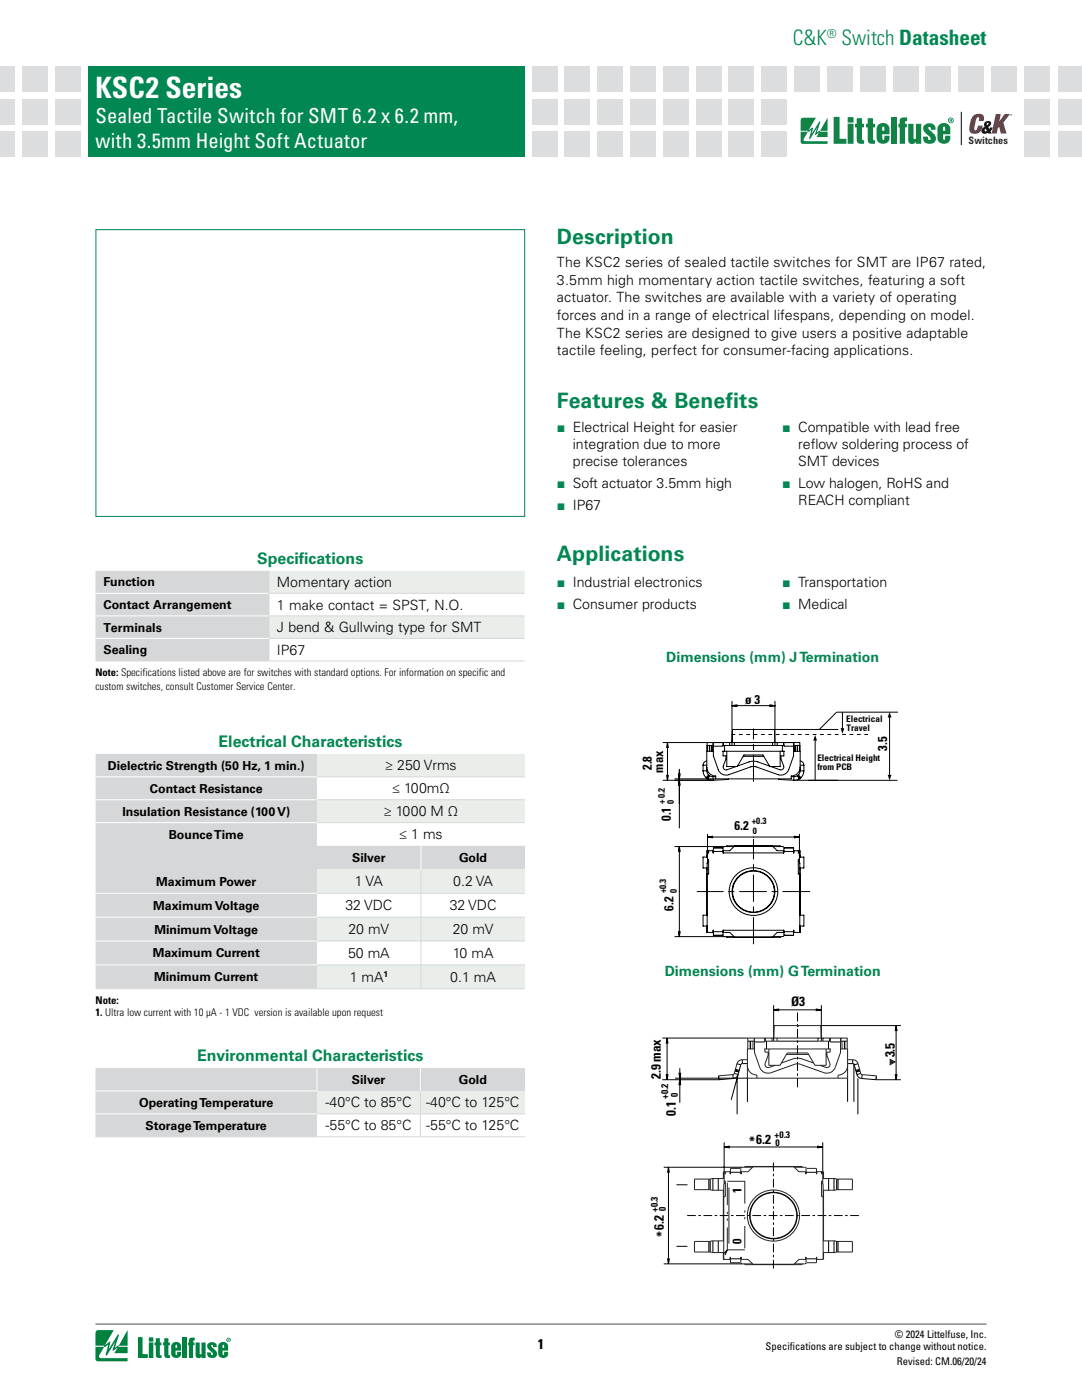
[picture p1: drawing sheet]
<svg xmlns="http://www.w3.org/2000/svg" width="216mm" height="279mm" viewBox="0 0 216 279" stroke-linecap="round" stroke-linejoin="round" font-family="sans-serif">
<path d="M19 264.2h177.8" fill="none" stroke="#4d4d4f" stroke-width=".2"/>
<g fill="#00823f">
<path d="M19.2 265.6l.4-.2 3.1 .1-1.7 2.9 .8-.6 .2 .1-.3 1.4 1.9-3 .1 .3-.8 2.4 .8-.5 1.8-3.1v3.2h-1.8l-.1 .2h1.9v1.3l-2.7-.1 .7-1-.9 .6-.1-.2 .5-1.6-1.7 2.7h-.1l-.1-.2 .5-1.9-.8 .4-1.1 1.9a1.05 1.05 0 0 0 1.3 .4h4.5v.6h-6l-.3-.2-.1-.3v-2.4h1.6l.1-.2h-1.7v-2.5z"/>
<path d="M27.5 266.9h.9v3.4h1.1v.7h-2z"/>
<path d="M31.1 267.1h.8v.8h.3v.6h-.3v1.7v.2l.3 .1v.5a.81 .81 0 0 1-1.1-.4v-2.1h-.3v-.6h.3z"/>
<path d="M32.8 267.1h.8v.8h.3v.6h-.3v1.7v.2l.3 .1v.5a.81 .81 0 0 1-1.1-.4v-2.1h-.3v-.6h.3z"/>
<path d="M36.4 266.9h.8v4.1h-.8z"/>
<path d="M37.9 267.1l1-.2v.6a.3 .3 0 0 0-.3 .1 .3 .3 0 0 0-.1 .3h.3v.6h-.3v2.5h-.8v-2.5h-.2v-.6h.2z"/>
<path d="M39 267.9h.8v2.2l.2 .2 .2-.1v-2.3h.8v3.1h-.8v-.4a.61 .61 0 0 1-.7 .5 .61 .61 0 0 1-.5-.6z"/>
<path d="M41.5 268.2a.98 .98 0 0 1 1.1-.3 .98 .98 0 0 1 .6 .9l-.7 .1v-.4l-.3-.1-.1 .3 .5 .4a1.06 1.06 0 0 1 .3 1.8 .97 .97 0 0 1-1.1 .1 .97 .97 0 0 1-.4-1.1h.6l.1 .4 .3 .1a.69 .69 0 0 0-.5-.8l-.4-.5a.78 .78 0 0 1 0-.9z"/>
<path d="M29.7 266.9h.9v.8h-.9zM29.7 267.9h.9v3.1h-.9z"/>
<path d="M45.3 267.4a.35 .35 0 0 0 .7 0 .35 .35 0 0 0-.7 0zM45.2 267.4a.45 .45 0 0 1 .9 0 .45 .45 0 0 1-.9 0zM45.5 267.2l.2 .2zM45.4 267.2h.4v.4l-.2-.2-.2 .2z"/>
<path d="M44.4 268.4v.6h.3v-.5zM43.9 268a1.01 1.01 0 0 1 1.6 .6v.9h-1.1l.1 .9h.2v-.6h.8a1.02 1.02 0 0 1-.7 1.2 1.02 1.02 0 0 1-1.3-.8v-1.6z"/>
<path d="M35.1 268.4l-.1 .6h.3v-.5zM34.5 268a1.01 1.01 0 0 1 1.6 .6v.9h-1.1l.1 .9h.2v-.6h.8a1.02 1.02 0 0 1-.7 1.2 1.02 1.02 0 0 1-1.2-.8v-1.6z"/>
</g>
<path d="M17.6 13.2h87v18.1h-87z" fill="#008752"/>
<g fill="#dcddde">
<path d="M11.1 13.2h5v5h-5z"/>
<path d="M11.1 19.8h5v5h-5z"/>
<path d="M11.1 26.3h5v5h-5z"/>
<path d="M4.5 13.2h5v5h-5z"/>
<path d="M4.5 19.8h5v5h-5z"/>
<path d="M4.5 26.3h5v5h-5z"/>
<path d="M-.1 13.2h3.1v5h-3.1z"/>
<path d="M-.1 19.8h3.1v5h-3.1z"/>
<path d="M-.1 26.3h3.1v5h-3.1z"/>
<path d="M204.4 13.2h5v5h-5z"/>
<path d="M204.4 19.8h5v5h-5z"/>
<path d="M204.4 26.3h5v5h-5z"/>
<path d="M106.2 13.2h5v5h-5z"/>
<path d="M106.2 19.8h5v5h-5z"/>
<path d="M106.2 26.3h5v5h-5z"/>
<path d="M112.7 13.2h5v5h-5z"/>
<path d="M112.7 19.8h5v5h-5z"/>
<path d="M112.7 26.3h5v5h-5z"/>
<path d="M119.3 13.2h5v5h-5z"/>
<path d="M119.3 19.8h5v5h-5z"/>
<path d="M119.3 26.3h5v5h-5z"/>
<path d="M125.8 13.2h5v5h-5z"/>
<path d="M125.8 19.8h5v5h-5z"/>
<path d="M125.8 26.3h5v5h-5z"/>
<path d="M132.4 13.2h5v5h-5z"/>
<path d="M132.4 19.8h5v5h-5z"/>
<path d="M132.4 26.3h5v5h-5z"/>
<path d="M138.9 13.2h5v5h-5z"/>
<path d="M138.9 19.8h5v5h-5z"/>
<path d="M138.9 26.3h5v5h-5z"/>
<path d="M145.5 13.2h5v5h-5z"/>
<path d="M145.5 19.8h5v5h-5z"/>
<path d="M145.5 26.3h5v5h-5z"/>
<path d="M152 13.2h5v5h-5z"/>
<path d="M152 19.8h5v5h-5z"/>
<path d="M152 26.3h5v5h-5z"/>
<path d="M158.5 13.2h5.1v5h-5.1z"/>
<path d="M165.1 13.2h5v5h-5z"/>
<path d="M171.6 13.2h5v5h-5z"/>
<path d="M178.2 13.2h5v5h-5z"/>
<path d="M184.7 13.2h5v5h-5z"/>
<path d="M191.3 13.2h5v5h-5z"/>
<path d="M197.8 13.2h5v5h-5z"/>
<path d="M211.2 13.2h4.7v5h-4.7z"/>
<path d="M211.2 19.8h4.7v5h-4.7z"/>
<path d="M211.2 26.3h4.7v5h-4.7z"/>
</g>
<path d="M159.9 23.6l.3-.1h2.6l-1.4 2.5 .7-.6 .1 .1-.3 1.2 1.7-2.5 .1 .2-.7 2 .7-.3 1.4-2.6v2.6h-1.4l-.1 .2h1.5v1.1l-2.2-.1 .6-.8-.7 .4-.2-.1 .4-1.3-1.3 2.2-.2 .1v-.2l.4-1.7-.7 .4-.9 1.6 .1 .2 .5 .1h4.2v.5h-4.9l-.3-.1-.1-.3v-2h1.4l.1-.2h-1.5v-2.1z" fill="#0f8444"/>
<path d="M191.8 22.3v6.7" fill="none" stroke="#000" stroke-width=".2"/>
<path d="M194.3 23.1l.2-.2a1.11 1.11 0 0 1 1.2-.2 1.11 1.11 0 0 1 .6 1.2v.3h-1v-.2a.33 .33 0 0 0-.1-.6 .33 .33 0 0 0-.4 .4l-.1 .5a2.02 2.02 0 0 0-.2 1.7l.4-.1 .2-.8h1a1.54 1.54 0 0 1-.9 1.5 1.54 1.54 0 0 1-1.7-.3 4.3 4.3 0 0 1 .8-3.2z" fill="#ac2939"/>
<path d="M196.6 24.4a.65 .65 0 0 1 1.1 0 .65 .65 0 0 1-.5 1l.2 .3 .1-.3h.6l-.5 .8 .3 .5h-.7l-.1-.2a.72 .72 0 0 1-1.1 0 .72 .72 0 0 1 .3-1.1l.2-.1-.2-.5zM196.5 25.8v.4l.4-.1-.2-.4zM196.9 24.6l.1 .4 .2-.2a.17 .17 0 0 0 0-.3 .17 .17 0 0 0-.3 .1z" fill="#1a161c"/>
<g fill="#ac2939">
<path d="M198.7 22.8h1l-.3 1.5 1.1-1.5h1l-1.3 1.7 .7 2.2h-1.2l-.3-1.4-.3 .3-.2 1.1h-1z"/>
<path d="M201.7 22.8l.2 .2h-.2zM201.6 22.9a.2 .2 0 0 1 .4 0 .2 .2 0 0 1-.4 0zM201.6 22.9a.15 .15 0 0 0 .3 0 .15 .15 0 0 0-.3 0z"/>
</g>
<g fill="#0f8444">
<path d="M166.3 23.3h1.2v4.4h1.4v1h-2.6z"/>
<path d="M170.9 23.6h1.1v1.1h.4v.7h-.4v2.3l.1 .2 .3 .1v.7l-1-.1-.4-.5-.1-2.7h-.3v-.7h.3z"/>
<path d="M173.1 23.6h1.1v1.1h.4v.7h-.4v2.3l.1 .2 .3 .1v.7l-1-.1-.4-.5-.1-2.7h-.3v-.7h.3z"/>
<path d="M177.8 23.4h1.1v5.3h-1.1z"/>
<path d="M179.7 23.6l1.3-.2v.7a.39 .39 0 0 0-.4 .2 .39 .39 0 0 0 0 .4h.4v.7h-.4v3.3h-1.1v-3.3h-.2v-.7h.2l.1-.9z"/>
<path d="M181.2 24.7h1.1v2.8l.2 .2 .3-.1v-2.9h1v4h-1v-.5a.79 .79 0 0 1-.9 .5 .79 .79 0 0 1-.7-.7z"/>
<path d="M184.4 25a1.26 1.26 0 0 1 1.5-.4 1.26 1.26 0 0 1 .8 1.3h-.9l-.1-.4-.4-.1v.4l.4 .3a1.52 1.52 0 0 1 .8 2.3 1.35 1.35 0 0 1-1.5 .2 1.35 1.35 0 0 1-.8-1.3h.9l.1 .6h.4a.72 .72 0 0 0-.4-.9l-.6-.5a1.09 1.09 0 0 1-.2-1.5z"/>
<path d="M169.1 24.7h1.2v4h-1.2zM169.1 23.4h1.2v1.1h-1.2z"/>
<path d="M189.5 23.7l.4 .1 .1 .1-.2 .2 .2 .2h-.2l-.1-.2-.1 .2h-.1zM189.6 23.8v.2h.2zM189.1 24a.6 .6 0 0 1 1.2 0 .6 .6 0 0 1-1.2 0zM189.3 24a.45 .45 0 0 0 .9 0 .45 .45 0 0 0-.9 0z"/>
<path d="M187.3 25a1.32 1.32 0 0 1 1.4-.4 1.32 1.32 0 0 1 .9 1v1.2h-1.4l.1 1.1h.2l.1-.8h1a1.31 1.31 0 0 1-1 1.6 1.31 1.31 0 0 1-1.5-1v-2.1zM188.2 25.3v.8h.4v-.6l-.2-.2z"/>
<path d="M175.2 25a1.32 1.32 0 0 1 1.4-.4 1.32 1.32 0 0 1 .9 1v1.2h-1.5l.1 1.1h.3l.1-.8h1a1.31 1.31 0 0 1-1 1.6 1.31 1.31 0 0 1-1.6-1v-2.1zM176.1 25.3l-.1 .8h.5v-.6l-.3-.2z"/>
</g>
<path d="M19.1 45.8h85.6v57.3h-85.6z" fill="none" stroke="#008752" stroke-width=".2"/>
<path d="M19 213.2h44.2v4.5h-44.2zM63.2 213.2h20.7v4.5h-20.7zM83.9 213.2h20.9v4.5h-20.9zM19 217.7h44.2v4.6h-44.2zM19 222.3h44.2v4.6h-44.2z" fill="#d5d7d8"/>
<path d="M63.2 217.7h20.7v4.6h-20.7zM83.9 217.7h20.9v4.6h-20.9z" fill="#eaeeeb"/>
<path d="M63.2 222.3h20.7v4.6h-20.7zM83.9 222.3h20.9v4.6h-20.9z" fill="#fff"/>
<path d="M19 217.7h44.3M63.2 213.2v4.5M83.9 213.2v4.5M19 222.3h44.2" fill="none" stroke="#fff" stroke-width=".2"/>
<path d="M83.9 217.7v4.6M19 226.9h85.8M63.2 222.3h41.6M83.9 222.3v4.5" fill="none" stroke="#d5d7d8" stroke-width=".2"/>
<path d="M19 113.9h34.7v4.5h-34.7zM19 118.4h34.7v4.5h-34.7zM19 122.9h34.7v4.5h-34.7zM19 127.4h34.7v4.5h-34.7z" fill="#d5d7d8"/>
<path d="M53.7 113.9h51v4.5h-51zM53.7 122.9h51v4.5h-51z" fill="#eaeeeb"/>
<path d="M53.7 118.4h51v4.5h-51zM53.7 127.4h51v4.5h-51z" fill="#fff"/>
<path d="M53.6 118.4h51.1M53.7 113.9v4.5M53.7 118.5v4.4M19 131.9h85.7M53.6 122.9h51.1M53.6 127.4h51.1M53.7 123v4.4M53.7 127.5v4.4" fill="none" stroke="#d5d7d8" stroke-width=".2"/>
<path d="M19 118.4h34.6M19 122.9h34.6M19 127.4h34.6" fill="none" stroke="#fff" stroke-width=".2"/>
<g fill="none" stroke="#000" stroke-width=".2">
<path d="M146.1 140v8.8M154.6 140v8.8M132.3 148.2h27.3v1.7M133 154.7l.2 1M133.2 148.2v7.5M133.2 148.2l-.2 1M133.2 148.2l.2 1M133.4 154.7l-.2 1M135.4 154.4l.2 1 .1-1M135.4 156.7l.2-1 .1 1M135.6 153.6v11.6M140.3 153.8a1.87 1.87 0 0 0 .6 1.4"/>
<path d="M140.3 152.7v1.1M140.3 153.8h.7M140.3 152.7h.7M140.9 155.2l.1 .1M141 151.9a.87 .87 0 0 0-.7 .8M141 153.1a1.76 1.76 0 0 0 1.8 1.8v.5M141 153.8l.4 .9M141 155.3v.1M141 155.3l.2 .2M141.1 148.2v1.7M141.1 148.8h1.2M141.2 155.5l1.1 .2"/>
<path d="M141.4 154.7l.1 .1M141.4 154.7l-.5 .5M141.5 154.8l-.5 .5M141.5 154.8h.1M141.5 148.8v1.1M141.6 154.8l.7 .2M141.6 154.8l-.4 .7M141.6 148.8v1.1M142.1 148.8v1.1M142.2 155.7h-9.9M142.3 155v.7M142.3 148.2v.6"/>
<path d="M142.3 149.9h-1.3v3.9M142.3 148.2a7.6 7.6 0 0 0 1.5 6.1 1.68 1.68 0 0 0 1.6 .3l4.9-1.7 4.9 1.7a1.66 1.66 0 0 0 2.2-1l.9-2.8v-2.6M142.3 148.9h2M142.8 155h-.5M144.1 149.9h12.5M144.1 148.8h12.5M144.3 149.9v1h.6v.5l-.6 1.5a.59 .59 0 0 0 .2 .6 .59 .59 0 0 0 .6 .1l1.8-.6M144.3 148.2v.6M144.6 148.8v1.1M145 149.9v3.1h2.1l1.3-2.3h3.8l1.4 2.3h2.1v-3.1M145.4 155.4v.2l-3.1 .1M145.6 148.2v.6"/>
<path d="M146.1 140.8h8.5M146.1 140.8l1 .2M146.5 148.2v.6M147.1 140.7l-1 .1M147.1 152.9l2.4-.9 1-.1 3 1M148.3 150.9h4.1M153.6 140.7l1 .1M154.2 148.2v.6M154.5 145.6l.1 2.6M154.6 140.8l-1 .2M155.1 148.2v.6M155.3 155.4v.2l3.1 .1"/>
<path d="M156.1 148.8v1.1M156.4 148.2v.6M156.4 149.9v1h-.6v.5l.6 1.5a.59 .59 0 0 1-.2 .6 .59 .59 0 0 1-.6 .1l-1.8-.6M156.4 148.9h1.9M157.9 155h.5M158.3 149.9h1.4v3.9M158.4 148.2v.6M158.4 155v.7M158.5 155.7h20.6M158.6 148.8v1.1M159.1 148.8v1.1M159.1 154.8l-.7 .2"/>
<path d="M159.1 154.8l.4 .7M159.2 154.8h-.1M159.2 154.8l.4 .5M159.3 154.7l-.1 .1M159.3 154.7l.5 .5M159.5 155.5l-1.1 .2M159.6 148.8h-1.3M159.6 155.3l-.1 .2M159.7 153.1a1.76 1.76 0 0 1-1.8 1.8v.5h-23.2M159.7 153.8l-.4 .9M159.7 155.3l-.2 .1M159.7 151.9a.87 .87 0 0 1 .7 .8"/>
<path d="M159.7 153.8h.7M159.7 152.7h.7M159.8 155.2l-.2 .1M160.4 153.8a1.87 1.87 0 0 1-.6 1.4M160.4 152.7v1.1M162.7 147.6v8.1M166.9 142.1l-3.4 3.5M167 142.1h12.2M167.2 145.6h-21l-.1 2.6M168.1 142.1v3.4M177.5 143v11.8M134.7 168.9h11.8"/>
<path d="M135.6 168.9v18M135.6 168.9l-.2 1.1M135.6 168.9l.1 1.1M141 173.2v9.4M141 170.7h.2M141 173.6h.1M141.2 171.1h-.9v2.1h.8M141.2 171.5h.2v2.9h-.3M141.2 166.5v5.5M141.2 167h18.3M141.2 167l1 .2M141.4 169.8v.4h-.2"/>
<path d="M141.4 171.9l-.3 .4v13.8M142.2 166.9l-1 .1M142.3 169.9h.1M142.3 169.8h-1.3v1.3M142.3 169.9h2M142.3 169.8v.1M144.2 169.2h-1.9v1v-.4M144.3 169.2v1h12.1v-1M144.3 170.2v-.4h1.3l.9-.9h7.7l.9 .9h1.3v.4M144.6 168.9l-.2 .1-.3 .4M145 168.9v-.1h10.7v.1M154.2 168.9h1.9l.2 .1 .3 .4"/>
<path d="M156.4 169.9h1.9M156.5 169.2h1.8v1l.1-.4M158.3 169.8h1.4v1.3M158.3 169.8l.1 .1M158.4 169.9h.1M158.5 166.9l1 .1M159.3 169.8v.4h.2M159.3 171.9l.3 .4v13.8M159.5 171.1h.9v2.1h-.8M159.5 170.7h.2M159.5 171.5h-.2v2.9h.3M159.5 166.5v5.5"/>
<path d="M159.5 167l-1 .2M159.6 173.6h.1M159.7 173.2v9.4M134.7 186.9h11.8M135.4 185.9l.2 1M135.7 185.9l-.1 1M141 184.8v1.3h1.3M141 182.3h.1M141 185.2h.1M141.1 182.6h-.8v2.2h.8M142.3 186.1v-.4v1h1.9M142.3 186h.1"/>
<path d="M142.3 185.9h2M144.1 186.5l.1 .2 .4 .2M144.3 186.7v-1h12.1v1M144.3 185.7v.4h1.3l.9 .9h7.7l.9-.9h1.3v-.4M145 186.9v.2h10.7v-.2M156.4 185.9h1.9M156.6 186.5l-.1 .2-.4 .2h-1.9M158.4 186h-.1M158.4 186.1l-.1-.4v1h-1.8M158.4 186h.1M159.6 182.6h.8v2.2h-.8M159.6 182.3h.1"/>
<path d="M159.6 185.2h.1M159.7 184.8v1.3h-1.4"/>
<circle cx="150.3" cy="177.9" r="4.8"/>
<circle cx="150.4" cy="177.9" r="4.1"/>
<circle cx="150.4" cy="177.9" r="4.2"/>
</g>
<path d="M150.3 156v-10.5M161.6 177.9h-22.5M150.3 188.4v-20.9" fill="none" stroke="#000" stroke-width=".2" stroke-dasharray="5.3 1.1 1.1 1.1"/>
<path d="M146 146.6h27.5" fill="none" stroke="#000" stroke-width=".2" stroke-dasharray=".7 .7" stroke-linecap="butt"/>
<path d="M162.7 146.7l.3 1.1h-.7zM167.7 145.3h.8l-.4 1.1zM177.1 154.6h.8l-.4 1.1zM177.5 142.1l.4 1.1h-.8z" fill="#000"/>
<path d="M177.6 211.4l1 .5-1 .6z" fill="#222225"/>
<g fill="none" stroke="#222225" stroke-width=".2">
<path d="M149.1 211.5a1.76 1.76 0 0 0-1.9 .5l-.8 2.4-3 .3v.8M149.1 212.7a1.89 1.89 0 0 0 1.9 1.9v.6M149.2 209.3v-2.1h19.8v2.1M150.2 207.8v1.5M150.5 207.2v.6M150.5 207.2a9.3 9.3 0 0 0 1.4 6.4l.6 .4 1 .2 5.6-1.9 5.3 1.8a1.79 1.79 0 0 0 2.3-1.1l1-3v-2.8M150.5 209.3h-1.4v5.9h20v-5.9h-1.4M152.5 209.3h13.3M152.5 207.8h2.5M152.6 209.3v.7h.7v.6l-.6 1.6a.63 .63 0 0 0 .1 .7 .63 .63 0 0 0 .7 .1l1.1-.4M152.6 207.2v.6M152.7 207.2v.6"/>
<path d="M153.4 209.3v3.3h2.2l1.5-2.5h4.1l1.4 2.5h2.2v-3.3M154.1 207.2v.6M154.4 207.2l.1-2.5h9.3l.1 2.5M155 207.2v.6M155.9 212.2l3-1 1.2 .1 2.3 .9M156.9 210.4h4.4M163.2 207.2v.6M163.3 207.8h2.5M164.2 207.2v.6M165.6 207.2v.6M165.6 209.3v.7h-.6v.6l.6 1.6a.63 .63 0 0 1-.2 .7 .63 .63 0 0 1-.6 .1l-1.2-.4M167.8 207.2l-.1 .6"/>
<path d="M168 207.8v1.5M169.1 211.5a1.76 1.76 0 0 1 2 .5l.7 2.4 3.1 .3-.1 .8M169.1 212.7a1.89 1.89 0 0 1-1.9 1.9v.6M177.6 211.4l1 .5-1 .6zM138.6 235.3v2.1M138.6 235.3h.1M138.6 237.4l5.8 .1M138.6 237.4h.1M144.3 237.9h.1M144.3 234.8h.2M144.3 237.5v10.1M144.5 235.2l-5.9 .1"/>
<path d="M144.5 235.7h.2v3.1h-.3M144.7 236.1l-.3 .4v14.8M144.7 233.8v.5h-.2v2M145.4 237v11.2M145.7 233.9h.1M145.7 233.9h-1.4v1.3M147.7 233.2h-2v1.1v-.5M150.2 232.9h-2.1l-.3 .2M150.4 239.3a5.2 5.2 0 0 1 7.5-.5 5.2 5.2 0 0 1 0 7.6 5.2 5.2 0 0 1-7.5-.5 5 5 0 0 1 0-6.6zM158.5 232.9h2l.4 .2M160 232.9v-.1h-11.4v.1M160.8 233.2v1.1v-.5h-1.4l-1-.9h-8.2l-.9 .9h-1.4v.5l-.1-1.1"/>
<path d="M160.9 233.2h2v1.1l.1-.5M162.9 233.9h1.4v1.3M162.9 233.9h.1M163.9 233.8v.5h.3v2M163.9 236.1l.3 .4v14.8M164.2 235.2l5.9 .1v2.1M164.2 235.7h-.3v3.1h.3M164.2 234.8h.1M164.2 237.9h.1M164.3 237.5v10.1M170.1 237.4h.1M170.1 237.4l-5.9 .1"/>
<path d="M138.6 247.8v2.1l5.8 .1M138.6 247.8h.1M144.3 250.4h.1M144.3 247.3h.1M144.3 250v1.3h1.4M144.4 247.6l-5.8 .2M145.7 251.3v-.4v1.1h2M145.7 251.2v.1M147.8 252l.3 .2h2.1M160 252.2v.2h-11.4v-.2M160.8 252v-1.1v.4h-1.4l-1 1h-8.2l-.9-1h-1.4v-.4l-.1 1.1M160.9 252l-.4 .2h-2"/>
<path d="M163 251.3l-.1-.4v1.1h-2M163 251.2l-.1 .1M164.2 247.6l5.9 .2M164.2 250.4h.1M164.2 247.3h.1M164.3 250v1.3h-1.4M170.1 247.8h.1M170.1 247.8v2.1l-5.9 .1"/>
<circle cx="154.4" cy="242.6" r="4.6"/>
</g>
<path d="M145.1 235.7h3.5M148.6 235.7v13.7M145.1 249.4v-13.7M148.6 249.4h-3.5" fill="none" stroke="#222225" stroke-width=".2" stroke-dasharray="4.5 1.4 .5 .9 .5 1.4" stroke-linecap="butt"/>
<g fill="none" stroke="#000" stroke-width=".2">
<path d="M132.2 215.5h11.2M132.2 207.2h17M132.9 208.3l.2-1.1 .2 1.1M132.9 214.4l.2 1.1 .2-1.1M133.1 207.2v8.3M134.7 215.2h14.4M135.5 214.1l.1 1.1 .2-1.1M135.5 216.6l.1-1.1 .2 1.1M135.6 213.2v6.9M143.4 214.7l.1 .8 2.8-.3M146.2 214.5l.1 .7M146.5 214.2l.8 .2a1.11 1.11 0 0 1-1 .8"/>
<path d="M146.7 213.7l.7 .2M146.7 213.6l.8 .2M146.7 213.4l.8 .2M147 212.3l.8 .2M147.1 215.2v7.2M147.8 212.5l-1.9 7M148.1 211.5v.8M148.1 212.3h1M148.1 212.3l-.3 .2M149.1 215.2v4.7M149.2 207.8h1.3M149.7 207.8v1.5"/>
<path d="M149.8 207.8v1.5M150.5 207.9h2.1M152.9 207.8v1.5M154.4 200.6v7.2M154.4 201.5h9.5M155 207.8h8.3M155.5 201.4l-1.1 .1 1.1 .2M159.1 204.9h.1M159.1 202.1v1.8M159.1 204.4v.5M159.1 205.3v1.8M159.1 207.6v.5"/>
<path d="M159.1 208.6v1.8M159.1 210.9v.5M159.1 211.9v1.8M159.1 214.2v.5M159.1 215.2v1.8M162.8 201.4l1.1 .1-1.1 .2M163.8 204.7h16M163.9 200.6v7.2M165.3 207.8v1.5M165.6 207.9h2.1M167.8 207.8h1.2M168.5 207.8v1.5"/>
<path d="M168.6 207.8v1.5M169.1 215.2v4.7M169.1 212.3h1M170.1 211.5v.8M170.1 212.3l.3 .2M170.4 212.3v7.6M170.4 212.5l.6 1.9M171 214.4a1.11 1.11 0 0 0 1 .8M171.2 215.2v7.2M171.2 212.3l-.8 .2M171.5 213.4l-.7 .2M171.6 213.6l-.8 .2"/>
<path d="M171.6 213.7l-.8 .2M171.7 214.2l-.7 .2M172 214.5v.7M174.8 215.5h5M174.9 214.7l-.1 .8-2.8-.3M178.6 205.8l.2-1.1 .2 1.1M178.6 214.4l.2 1.1 .2-1.1M178.8 204.7v10.8M132.4 232.9h15.7M133.2 234l.2-1.1 .2 1.1M133.4 232.9v19.3M135 236.4h2.2"/>
<path d="M141.4 235.3v2.1M141.7 235.3v2.1M142.2 235.2v2.3M143.3 235.2v2.3M144.5 228v6.3M144.5 228.9h19.7M145.6 228.7l-1.1 .2 1.1 .2M145.7 234h2.1M154.3 232v1.8M154.3 234.3v.5M154.3 235.3v1.7M154.3 237.5v.5"/>
<path d="M154.3 238.5v1.7M160.8 234h2.1M163.1 228.7l1.1 .2-1.1 .2M164.2 228v6.3M165.3 235.2v2.3M166.4 235.2v2.3M166.9 235.3v2.1M167.2 235.3v2.1M132.4 252.2h15.7M133.2 251.1l.2 1.1 .2-1.1M135 248.7h2.2M137.1 242.6h1.7"/>
<path d="M139.4 242.6h.5M140.4 242.6h1.7M141.4 247.8v2.1M141.7 247.8v2.1M142.2 247.6v2.4M142.6 242.6h.5M143.3 247.6v2.4M143.6 242.6h1.8M144.4 250.2l.7-.8-.4 1M145.7 251.2h2.1M145.9 242.6h.5M146.9 242.6h1.7"/>
<path d="M149.1 242.6h.5M150.1 242.6h1.8M152.4 242.6h.5M153.4 242.6h1.7M154.3 240.7v.5M154.3 241.7v1.8M154.3 244v.5M154.3 245v1.7M154.3 247.2v.5M154.3 248.2v1.7M154.3 250.4v.5M154.3 251.4v1.8"/>
<path d="M155.6 242.6h.5M156.6 242.6h1.8M158.9 242.6h.5M159.9 242.6h1.7M160.8 251.2h2.1M162.1 242.6h.5M163.1 242.6h1.8M165.3 247.6v2.4M165.4 242.6h.5M166.4 242.6h1.7M166.4 247.6v2.4M166.9 247.8v2.1"/>
<path d="M167.2 247.8v2.1M168.6 242.6h.5M169.6 242.6h1.8"/>
<circle cx="154.4" cy="242.6" r="4.7"/>
</g>
<path d="M19.1 150.5h44.1v4.5h-44.1zM19.1 155h44.1v4.6h-44.1zM19.1 159.6h44.1v4.6h-44.1zM19.1 164.2h44.1v4.6h-44.1zM19.1 168.8h44.1v4.7h-44.1zM63.2 168.8h20.8v4.7h-20.8zM84 168.8h20.8v4.7h-20.8zM19.1 173.5h44.1v4.8h-44.1zM19.1 178.3h44.1v4.7h-44.1zM19.1 183h44.1v4.8h-44.1zM19.1 187.8h44.1v4.8h-44.1zM19.1 192.6h44.1v4.7h-44.1z" fill="#d5d7d8"/>
<path d="M63.2 150.5h41.6v4.5h-41.6zM63.2 159.6h41.6v4.6h-41.6zM63.2 173.5h20.8v4.8h-20.8zM84 173.5h20.8v4.8h-20.8zM63.2 183h20.8v4.8h-20.8zM84 183h20.8v4.8h-20.8zM63.2 192.6h20.8v4.7h-20.8zM84 192.6h20.8v4.7h-20.8z" fill="#eaeeeb"/>
<g fill="#fff">
<path d="M84 178.3h20.8v4.7h-20.8z"/>
<path d="M63.2 155h41.6v4.6h-41.6zM63.2 164.2h41.6v4.6h-41.6zM63.2 178.3h20.8v4.7h-20.8zM63.2 187.8h20.8v4.8h-20.8zM84 187.8h20.8v4.8h-20.8z"/>
</g>
<path d="M19.1 155h44.1M19.1 159.6h44.1M19.1 178.3h44.1M19.1 164.2h44.1M84 168.8v4.7M19.1 183h44.1M19.1 187.8h44.1M19.1 192.6h44.1" fill="none" stroke="#fff" stroke-width=".2"/>
<g fill="none" stroke="#d5d7d8" stroke-width=".2">
<path d="M63.2 155h41.6M63.2 159.6h41.6M63.2 164.2h41.6M63.2 178.3h41.6M84 173.5v4.7M84 178.3v4.7M19.1 197.3h85.7M63.2 183h41.6M63.2 187.8h41.6M63.2 192.6h41.6M84 183.1v4.7M84 187.8v4.7"/>
<path d="M84 192.6v4.7"/>
</g>
<text font-size="5.9" fill="#fff" x="19" y="19.5">KSC2 Series</text>
<g font-size="4.5">
<text x="34.3" y="192.5">J Termination</text>
<text x="142.1" y="192.5">G Termination</text>
</g>
<text font-size="4.3" x="141.4" y="130">J Termination</text>
<g font-size="4.2" fill="#008752">
<text x="158.2" y="8.9">C&amp;K Switch Datasheet</text>
<text x="111.1" y="48.8">Description</text>
<text x="111.1" y="81.5">Features &amp; Benefits</text>
<text x="111.1" y="111.9">Applications</text>
</g>
<g font-size="4.1" fill="#fff">
<text x="19" y="24.5">Sealed Tactile Switch for SMT 6.2 x 6.2 mm,</text>
<text x="19" y="29.5">with 3.5mm Height Soft Actuator</text>
</g>
<g font-size="3.2" fill="#008752">
<text x="51.3" y="112.5">Specif</text>
<text x="59.6" y="112.5">ications</text>
<text x="43.6" y="149.1">Electrical Characteristics</text>
<text x="39.4" y="211.7">Environmental Characteristics</text>
</g>
<g font-size="2.8">
<text x="111.1" y="53.3">The KSC2 series of sealed tactile switches for SMT are IP67 rated,</text>
<text x="111.1" y="56.8">3.5mm high momentary action tactile switches, featuring a soft</text>
<text x="111.1" y="60.3">actuator. The switches are available with a variety of operating</text>
<text x="111.1" y="63.9">forces and in a range of electrical lifespans, depending on model.</text>
<text x="111.1" y="67.4">The KSC2 series are designed to give users a positive adaptable</text>
<text x="111.1" y="70.9">tactile feeling, perfect for consumer-facing applications.</text>
<text x="114.3" y="89.6">integration due to more</text>
<text x="159.3" y="89.6">ref</text>
<text x="161.8" y="89.6">low soldering process of</text>
<text x="114.3" y="93">precise tolerances</text>
<text x="159.3" y="93">SMT devices</text>
<text x="159.3" y="100.8">REACH compliant</text>
<text x="55.3" y="117.2">Momentary action</text>
<text x="55.3" y="121.7">1 make contact = SPST, N.O.</text>
<text x="55.3" y="126.2">J bend &amp; Gullwing type for SMT</text>
<text x="55.3" y="130.7">IP67</text>
<text x="76.9" y="153.8">≥ 250 Vrms</text>
<text x="78.3" y="158.3">≤ 100mΩ</text>
<text x="76.6" y="162.9">≥ 1000 M Ω</text>
<text x="79.7" y="167.5">≤ 1 ms</text>
<text x="70.8" y="176.9">1 VA</text>
<text x="90.4" y="176.9">0.2 VA</text>
<text x="68.9" y="181.7">32 VDC</text>
<text x="89.7" y="181.7">32 VDC</text>
<text x="69.4" y="191.2">50 mA</text>
<text x="69.5" y="186.4">20 mV</text>
<text x="90.3" y="186.4">20 mV</text>
<text x="90.4" y="191.2">10 mA</text>
<text x="69.8" y="196">1 mA</text>
<text x="89.9" y="196">0.1 mA</text>
<text x="65" y="221">-40°C to 85°C</text>
<text x="85.1" y="221">-40°C to 125°C</text>
<text x="65" y="225.6">-55°C to 85°C</text>
<text x="85.1" y="225.6">-55°C to 125°C</text>
<text x="107.3" y="269.2">1</text>
</g>
<g font-size="2.8" fill="#008752">
<text x="111.1" y="86.2">■ Electrical Height for easier</text>
<text x="156.1" y="86.2">■ Compatible with lead free</text>
<text x="111.1" y="97.4">■ Soft actuator 3.5mm high</text>
<text x="111.1" y="101.8">■ IP67</text>
<text x="156.1" y="97.4">■ Low halogen, RoHS and</text>
<text x="111.1" y="117.2">■ Industrial electronics</text>
<text x="156.1" y="117.2">■ Transportation</text>
<text x="111.1" y="121.6">■ Consumer products</text>
<text x="156.1" y="121.6">■ Medical</text>
<text x="133" y="132">Dimensions (mm) J Termination</text>
<text x="132.6" y="194.7">Dimensions (mm) G Termination</text>
</g>
<g font-size="2.7">
<text x="71.3" y="213.1" transform="rotate(-90 71.3 213.1)">3.5</text>
<text x="131.8" y="215.4" transform="rotate(-90 131.8 215.4)">2.9 max</text>
<text x="178.6" y="211" transform="rotate(-90 178.6 211)">3.5</text>
<text x="24.8" y="217.6" transform="rotate(-90 24.8 217.6)">max</text>
<text x="26.4" y="227.7" transform="rotate(-90 26.4 227.7)">0.1</text>
<text x="134.9" y="222.7" transform="rotate(-90 134.9 222.7)">0.1</text>
<text x="133" y="246.8" transform="rotate(-90 133 246.8)">*6.2</text>
</g>
<g font-size="2.6">
<text x="177" y="149.8" transform="rotate(-90 177 149.8)">3.5</text>
<text x="130.1" y="153.7" transform="rotate(-90 130.1 153.7)">2.8</text>
<text x="132.3" y="154.2" transform="rotate(-90 132.3 154.2)">max</text>
<text x="133.9" y="163.9" transform="rotate(-90 133.9 163.9)">0.1</text>
<text x="134.4" y="181.7" transform="rotate(-90 134.4 181.7)">6.2</text>
<text x="41.9" y="203.3">ø 3</text>
<text x="157.8" y="200.9">Ø3</text>
<text x="149.5" y="228.8">*6.2</text>
</g>
<text font-size="2.5" fill="#008752" x="165" y="7.5">®</text>
<g font-size="2.5">
<text x="20.6" y="117">Function</text>
<text x="20.6" y="121.6">Contact Arrangement</text>
<text x="20.6" y="126.1">Terminals</text>
<text x="20.6" y="130.6">Sealing</text>
<text x="148.7" y="140.4">ø 3</text>
<text x="21.5" y="153.6">Dielectric Strength (50 Hz, 1 min.)</text>
<text x="29.9" y="158.2">Contact Resistance</text>
<text x="24.4" y="162.8">Insulation Resistance (100 V)</text>
<text x="33.7" y="167.4">Bounce Time</text>
<text x="146.6" y="165.6">6.2</text>
<text x="70.3" y="172">Silver</text>
<text x="91.6" y="172">Gold</text>
<text x="31.2" y="176.8">Maximum Power</text>
<text x="30.6" y="181.6">Maximum Voltage</text>
<text x="30.5" y="191.1">Maximum Current</text>
<text x="30.8" y="186.3">Minimum Voltage</text>
<text x="30.8" y="195.8">Minimum Current</text>
<text x="27.8" y="220.9">Operating Temperature</text>
<text x="70.2" y="216.3">Silver</text>
<text x="91.5" y="216.3">Gold</text>
<text x="29" y="225.5">Storage Temperature</text>
<text x="148" y="238.1" transform="rotate(-90 148 238.1)">1</text>
<text x="148" y="248.3" transform="rotate(-90 148 248.3)">0</text>
</g>
<g font-size="2.1">
<text x="19" y="134.9">Note: Specifications listed above are for switches with standard options. For information on specific and</text>
<text x="19.1" y="137.7">custom switches, consult Customer Service Center.</text>
<text x="19.1" y="200.3">Note:</text>
<text x="19.1" y="202.9">1. Ultra low current with 10 μA - 1 VDC version is available upon request</text>
<text x="152.8" y="269.5">Specif</text>
<text x="157.6" y="269.5">ications are subject to change without notice.</text>
<text x="178.6" y="267">© 2024 Littelfuse, Inc.</text>
<text x="179" y="272.3">Revised: CM.06/20/24</text>
</g>
<text font-size="2" fill="#292c2f" x="193.3" y="28.7">Switches</text>
<g font-size="1.9">
<text x="56.8" y="215.2">Electrical Height</text>
<text x="133.3" y="219.3" transform="rotate(-90 133.3 219.3)">+0.2</text>
<text x="135.3" y="218.8" transform="rotate(-90 135.3 218.8)">0</text>
<text x="154.6" y="227.1">+0.3</text>
<text x="43.2" y="228.2">+0.3</text>
<text x="154.7" y="228.7">0</text>
<text x="131.3" y="241.8" transform="rotate(-90 131.3 241.8)">+0.3</text>
<text x="132.8" y="241.7" transform="rotate(-90 132.8 241.7)">0</text>
</g>
<g font-size="1.8">
<text x="168.9" y="144.1">Electrical</text>
<text x="168.9" y="145.9">Travel</text>
<text x="163.1" y="151.9">Electrical Height</text>
<text x="163.1" y="153.7">from PCB</text>
<text x="132.6" y="160.5" transform="rotate(-90 132.6 160.5)">+ 0.2</text>
<text x="134.4" y="160.4" transform="rotate(-90 134.4 160.4)">0</text>
<text x="150" y="164.4">+0.3</text>
<text x="150.2" y="166.4">0</text>
<text x="132.9" y="178.3" transform="rotate(-90 132.9 178.3)">+0.3</text>
<text x="135" y="178.3" transform="rotate(-90 135 178.3)">0</text>
</g>
<text font-size="1.6" x="76.5" y="195">1</text>
</svg>
